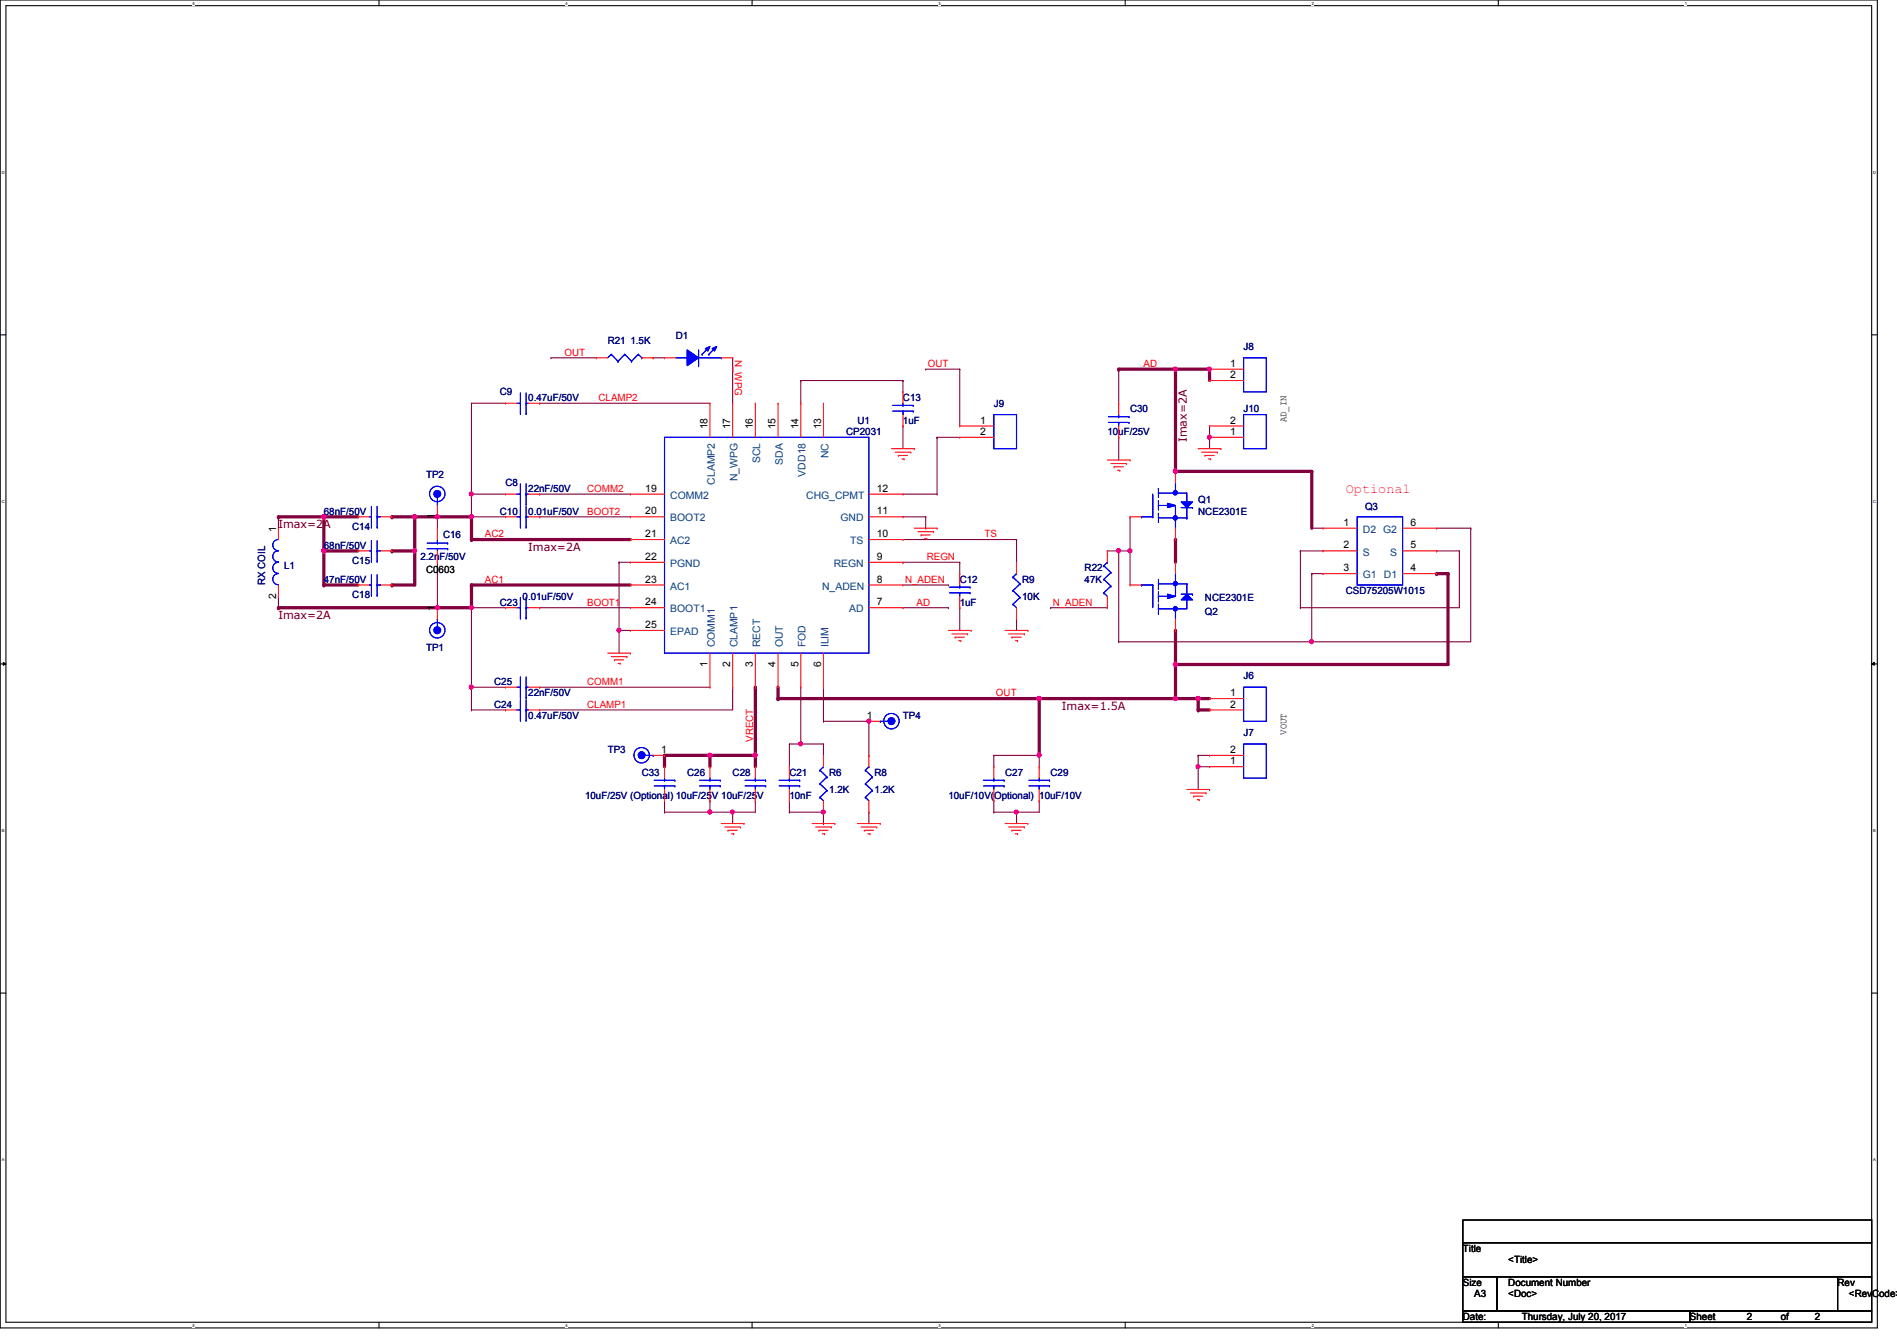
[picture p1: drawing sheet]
<svg xmlns="http://www.w3.org/2000/svg" width="297mm" height="210mm" viewBox="0 0 297 210" stroke-linecap="round" stroke-linejoin="round" font-family="sans-serif">
<path d="M0 0h294v207.9h-294zM.9 .9h292.2v206.1h-292.2z" fill="none" stroke="#000" stroke-width=".17"/>
<g fill="#fff">
<path d="M30.1 .1h.4v.7h-.4z"/>
<path d="M30.1 207.1h.4v.7h-.4z"/>
</g>
<path d="M59.3 0v.9M59.3 207v.9" fill="none" stroke="#000" stroke-width=".17"/>
<g fill="#fff">
<path d="M88.6 .1h.3v.7h-.3z"/>
<path d="M88.6 207.1h.3v.7h-.3z"/>
</g>
<path d="M117.8 0v.9M117.8 207v.9" fill="none" stroke="#000" stroke-width=".17"/>
<g fill="#fff">
<path d="M147 .1h.3v.7h-.3z"/>
<path d="M147 207.1h.3v.7h-.3z"/>
</g>
<path d="M176.2 0v.9M176.2 207v.9" fill="none" stroke="#000" stroke-width=".17"/>
<g fill="#fff">
<path d="M205.4 .1h.3v.7h-.3z"/>
<path d="M205.4 207.1h.3v.7h-.3z"/>
</g>
<path d="M234.6 0v.9M234.6 207v.9" fill="none" stroke="#000" stroke-width=".17"/>
<g fill="#fff">
<path d="M263.8 .1h.4v.7h-.4z"/>
<path d="M263.8 207.1h.4v.7h-.4z"/>
<path d="M.3 26.6h.5v.7h-.5z"/>
<path d="M293.3 26.6h.5v.7h-.5z"/>
<path d="M.3 78.1h.5v.8h-.5z"/>
<path d="M293.3 78.1h.5v.8h-.5z"/>
</g>
<path d="M0 52.4h.9M293.1 52.4h.9" fill="none" stroke="#000" stroke-width=".17"/>
<g fill="#fff">
<path d="M.3 129.7h.4v.7h-.4z"/>
<path d="M293.3 129.7h.4v.7h-.4z"/>
</g>
<path d="M0 103.9h.9M293.1 103.9h.9" fill="none" stroke="#000" stroke-width=".17"/>
<path d="M.5 103.7l.4 .2-.4 .2zM293.1 103.9l.4-.2v.4z" fill="#000"/>
<path d="M.5 103.7l.4 .2-.4 .2zM293.1 103.9l.4-.2v.4z" fill="none" stroke="#000" stroke-width=".16"/>
<g fill="#fff">
<path d="M.3 181.2h.4v.7h-.4z"/>
<path d="M293.3 181.2h.4v.7h-.4z"/>
</g>
<path d="M0 155.4h.9M293.1 155.4h.9" fill="none" stroke="#000" stroke-width=".17"/>
<path d="M50.7 80.9v5.3" fill="none" stroke="#800040" stroke-width=".51"/>
<circle cx="50.7" cy="80.9" r=".25" fill="#800040"/>
<circle cx="50.7" cy="80.9" r=".32" fill="#f0f"/>
<circle cx="50.7" cy="80.9" r=".32" fill="none" stroke="#f0f" stroke-width=".17"/>
<path d="M61.4 80.9h3.5" fill="none" stroke="#800040" stroke-width=".51"/>
<circle cx="61.4" cy="80.9" r=".25" fill="#800040"/>
<circle cx="64.9" cy="80.9" r=".32" fill="#f0f"/>
<circle cx="64.9" cy="80.9" r=".32" fill="none" stroke="#f0f" stroke-width=".17"/>
<path d="M43.6 80.9h7.1" fill="none" stroke="#800040" stroke-width=".51"/>
<circle cx="43.6" cy="80.9" r=".25" fill="#800040"/>
<circle cx="50.7" cy="80.9" r=".32" fill="#f0f"/>
<circle cx="50.7" cy="80.9" r=".32" fill="none" stroke="#f0f" stroke-width=".17"/>
<path d="M50.7 80.9h5.3" fill="none" stroke="#800040" stroke-width=".51"/>
<circle cx="50.7" cy="80.9" r=".25" fill="#800040"/>
<path d="M61.4 86.2h3.5" fill="none" stroke="#800040" stroke-width=".51"/>
<circle cx="61.4" cy="86.2" r=".25" fill="#800040"/>
<path d="M61.4 91.6h3.5" fill="none" stroke="#800040" stroke-width=".51"/>
<circle cx="61.4" cy="91.6" r=".25" fill="#800040"/>
<path d="M50.7 91.6h5.3" fill="none" stroke="#800040" stroke-width=".51"/>
<circle cx="50.7" cy="91.6" r=".25" fill="#800040"/>
<path d="M50.7 86.2h5.3" fill="none" stroke="#800040" stroke-width=".51"/>
<circle cx="50.7" cy="86.2" r=".25" fill="#800040"/>
<path d="M64.9 80.9h3.6" fill="none" stroke="#800040" stroke-width=".51"/>
<circle cx="64.9" cy="80.9" r=".25" fill="#800040"/>
<circle cx="68.5" cy="80.9" r=".32" fill="#f0f"/>
<circle cx="68.5" cy="80.9" r=".32" fill="none" stroke="#f0f" stroke-width=".17"/>
<path d="M73.8 95.1h.1M73.8 95.1h5.4" fill="none" stroke="#800040" stroke-width=".17"/>
<path d="M50.7 86.2v5.4" fill="none" stroke="#800040" stroke-width=".51"/>
<circle cx="50.7" cy="86.2" r=".25" fill="#800040"/>
<circle cx="50.7" cy="86.2" r=".32" fill="#f0f"/>
<circle cx="50.7" cy="86.2" r=".32" fill="none" stroke="#f0f" stroke-width=".17"/>
<path d="M64.9 86.2v5.4" fill="none" stroke="#800040" stroke-width=".51"/>
<circle cx="64.9" cy="86.2" r=".25" fill="#800040"/>
<circle cx="64.9" cy="86.2" r=".32" fill="#f0f"/>
<circle cx="64.9" cy="86.2" r=".32" fill="none" stroke="#f0f" stroke-width=".17"/>
<path d="M64.9 80.9v5.3" fill="none" stroke="#800040" stroke-width=".51"/>
<circle cx="64.9" cy="80.9" r=".25" fill="#800040"/>
<circle cx="64.9" cy="80.9" r=".32" fill="#f0f"/>
<circle cx="64.9" cy="80.9" r=".32" fill="none" stroke="#f0f" stroke-width=".17"/>
<path d="M73.8 80.9h.1M73.8 80.9h5.4M84.5 111.1h.1M84.5 111.1h30.2" fill="none" stroke="#800040" stroke-width=".17"/>
<circle cx="73.8" cy="80.9" r=".32" fill="#f0f"/>
<circle cx="73.8" cy="80.9" r=".32" fill="none" stroke="#f0f" stroke-width=".17"/>
<g fill="none" stroke="#800040" stroke-width=".17">
<path d="M114.7 56h.1M114.7 56v7.1M84.5 63.1h.1M84.5 77.3h.1M84.5 63.1h26.7M84.5 77.3h14.2M84.5 95.1h.1M84.5 80.9h.1M84.5 95.1h14.2M84.5 80.9h14.2M114.7 107.6h.1M114.7 107.6v3.5"/>
<path d="M111.2 125.3h.1M111.2 125.3v1.8"/>
</g>
<path d="M111.2 118.2h7.1" fill="none" stroke="#800040" stroke-width=".51"/>
<circle cx="111.2" cy="118.2" r=".25" fill="#800040"/>
<path d="M114.7 127.1h.1M114.7 127.1h3.6" fill="none" stroke="#800040" stroke-width=".17"/>
<circle cx="114.7" cy="127.1" r=".32" fill="#f0f"/>
<circle cx="114.7" cy="127.1" r=".32" fill="none" stroke="#f0f" stroke-width=".17"/>
<path d="M118.3 125.3h.1M118.3 125.3v1.8" fill="none" stroke="#800040" stroke-width=".17"/>
<path d="M118.3 118.2v1.8" fill="none" stroke="#800040" stroke-width=".51"/>
<circle cx="118.3" cy="118.2" r=".25" fill="#800040"/>
<circle cx="118.3" cy="118.2" r=".32" fill="#f0f"/>
<circle cx="118.3" cy="118.2" r=".32" fill="none" stroke="#f0f" stroke-width=".17"/>
<g fill="none" stroke="#800040" stroke-width=".17">
<path d="M43.6 93.3h.1M43.6 93.3v1.8M68.5 88h.1M68.5 88v7.1M141.4 88h.1M141.4 88h8.9M150.3 95.1h.1M150.3 88h.1M150.3 88v1.8M150.3 95.1v3.6M84.5 107.6h.1M84.5 107.6h26.7"/>
<path d="M128.9 128.9h.1M128.9 127.1v1.8"/>
</g>
<path d="M43.6 95.1h24.9" fill="none" stroke="#800040" stroke-width=".51"/>
<circle cx="43.6" cy="95.1" r=".25" fill="#800040"/>
<path d="M96.9 98.7h.1M96.9 88h.1M96.9 98.7h1.8M96.9 88v14.2" fill="none" stroke="#800040" stroke-width=".17"/>
<circle cx="96.9" cy="98.7" r=".32" fill="#f0f"/>
<circle cx="96.9" cy="98.7" r=".32" fill="none" stroke="#f0f" stroke-width=".17"/>
<path d="M96.9 88h.1M96.9 88h1.8" fill="none" stroke="#800040" stroke-width=".17"/>
<path d="M73.8 84.5h24.9" fill="none" stroke="#800040" stroke-width=".51"/>
<circle cx="73.8" cy="84.5" r=".25" fill="#800040"/>
<path d="M73.8 91.6v3.5" fill="none" stroke="#800040" stroke-width=".51"/>
<circle cx="73.8" cy="91.6" r=".25" fill="#800040"/>
<circle cx="73.8" cy="95.1" r=".32" fill="#f0f"/>
<circle cx="73.8" cy="95.1" r=".32" fill="none" stroke="#f0f" stroke-width=".17"/>
<path d="M73.8 91.6h24.9" fill="none" stroke="#800040" stroke-width=".51"/>
<circle cx="73.8" cy="91.6" r=".25" fill="#800040"/>
<path d="M68.5 95.1h5.3" fill="none" stroke="#800040" stroke-width=".51"/>
<circle cx="68.5" cy="95.1" r=".25" fill="#800040"/>
<circle cx="68.5" cy="95.1" r=".32" fill="#f0f"/>
<circle cx="68.5" cy="95.1" r=".32" fill="none" stroke="#f0f" stroke-width=".17"/>
<path d="M68.5 80.9h.1M68.5 80.9v1.8" fill="none" stroke="#800040" stroke-width=".17"/>
<path d="M73.8 80.9v3.6" fill="none" stroke="#800040" stroke-width=".51"/>
<circle cx="73.8" cy="80.9" r=".25" fill="#800040"/>
<path d="M68.5 80.9h5.3" fill="none" stroke="#800040" stroke-width=".51"/>
<circle cx="68.5" cy="80.9" r=".25" fill="#800040"/>
<path d="M73.8 63.1h.1M73.8 77.3h.1M73.8 63.1h5.4M73.8 63.1v14.2M73.8 77.3h5.4M43.6 80.9h.1M43.6 80.9v1.8" fill="none" stroke="#800040" stroke-width=".17"/>
<circle cx="73.8" cy="77.3" r=".32" fill="#f0f"/>
<circle cx="73.8" cy="77.3" r=".32" fill="none" stroke="#f0f" stroke-width=".17"/>
<path d="M73.8 77.3v3.6M73.8 80.9h.1M73.8 95.1v12.5M73.8 107.6h.1" fill="none" stroke="#800040" stroke-width=".17"/>
<circle cx="73.8" cy="107.5" r=".32" fill="#f0f"/>
<circle cx="73.8" cy="107.5" r=".32" fill="none" stroke="#f0f" stroke-width=".17"/>
<path d="M73.8 107.6h.1M73.8 111.1h.1M73.8 111.1h5.4M73.8 107.6h5.4M73.8 107.6v3.5M79.2 111.1h.1M114.7 127.1h.1M114.7 127.1v1.8" fill="none" stroke="#800040" stroke-width=".17"/>
<path d="M111.2 118.2v1.8" fill="none" stroke="#800040" stroke-width=".51"/>
<circle cx="111.2" cy="118.2" r=".25" fill="#800040"/>
<path d="M118.3 107.6v10.6" fill="none" stroke="#800040" stroke-width=".51"/>
<circle cx="118.3" cy="107.6" r=".25" fill="#800040"/>
<path d="M155.6 125.3h.1M155.6 125.3v1.8M159.2 127.1h.1M159.2 127.1v1.8M162.7 125.3h.1M162.7 125.3v1.8h-3.5" fill="none" stroke="#800040" stroke-width=".17"/>
<circle cx="159.1" cy="127.1" r=".32" fill="#f0f"/>
<circle cx="159.1" cy="127.1" r=".32" fill="none" stroke="#f0f" stroke-width=".17"/>
<path d="M155.6 127.1h.1M155.6 127.1h3.6" fill="none" stroke="#800040" stroke-width=".17"/>
<path d="M121.8 107.6v1.7" fill="none" stroke="#800040" stroke-width=".51"/>
<circle cx="121.8" cy="109.3" r=".25" fill="#800040"/>
<path d="M155.6 118.2h.1M155.6 118.2h7.1M155.6 118.2v1.8M162.7 118.2h.1M162.7 118.2v1.8M111.2 127.1h.1M111.2 127.1h3.5M123.6 127.1h5.3M128.9 127.1h.1" fill="none" stroke="#800040" stroke-width=".17"/>
<circle cx="128.9" cy="127.1" r=".32" fill="#f0f"/>
<circle cx="128.9" cy="127.1" r=".32" fill="none" stroke="#f0f" stroke-width=".17"/>
<path d="M125.4 116.5h.1M125.4 116.5h3.5M128.9 116.5h.1M128.9 116.5v1.7" fill="none" stroke="#800040" stroke-width=".17"/>
<circle cx="125.4" cy="116.4" r=".32" fill="#f0f"/>
<circle cx="125.4" cy="116.4" r=".32" fill="none" stroke="#f0f" stroke-width=".17"/>
<g fill="none" stroke="#800040" stroke-width=".17">
<path d="M123.6 116.5h.1M123.6 116.5v3.5M123.6 116.5h1.8M125.4 116.5h.1M125.4 107.6v8.9M128.9 112.9h.1M128.9 107.6v5.3M128.9 112.9h7.2M136.1 112.9h.1M123.6 120h.1M123.6 127.1h.1M123.6 125.3v1.8"/>
<path d="M136.1 127.1h.1M136.1 127.1v1.8"/>
</g>
<circle cx="136" cy="112.9" r=".32" fill="#f0f"/>
<circle cx="136" cy="112.9" r=".32" fill="none" stroke="#f0f" stroke-width=".17"/>
<path d="M136.1 118.2h.1M136.1 112.9v5.3" fill="none" stroke="#800040" stroke-width=".17"/>
<path d="M187.6 109.3h1.8" fill="none" stroke="#800040" stroke-width=".51"/>
<circle cx="187.6" cy="109.3" r=".25" fill="#800040"/>
<circle cx="187.6" cy="109.3" r=".32" fill="#f0f"/>
<circle cx="187.6" cy="109.3" r=".32" fill="none" stroke="#f0f" stroke-width=".17"/>
<path d="M162.7 109.3v8.9" fill="none" stroke="#800040" stroke-width=".51"/>
<circle cx="162.7" cy="109.3" r=".25" fill="#800040"/>
<circle cx="162.7" cy="118.2" r=".32" fill="#f0f"/>
<circle cx="162.7" cy="118.2" r=".32" fill="none" stroke="#f0f" stroke-width=".17"/>
<path d="M121.8 109.3h40.9" fill="none" stroke="#800040" stroke-width=".51"/>
<circle cx="121.8" cy="109.3" r=".25" fill="#800040"/>
<path d="M187.6 111.1h1.8" fill="none" stroke="#800040" stroke-width=".51"/>
<circle cx="187.6" cy="111.1" r=".25" fill="#800040"/>
<path d="M187.6 109.3v1.8" fill="none" stroke="#800040" stroke-width=".51"/>
<circle cx="187.6" cy="109.3" r=".25" fill="#800040"/>
<path d="M184.1 109.3h3.5" fill="none" stroke="#800040" stroke-width=".51"/>
<circle cx="184.1" cy="109.3" r=".25" fill="#800040"/>
<path d="M187.6 118.2h.1M187.6 118.2h1.8M187.6 118.2v1.8M187.6 120h.1M187.6 120h1.8" fill="none" stroke="#800040" stroke-width=".17"/>
<circle cx="187.6" cy="120" r=".32" fill="#f0f"/>
<circle cx="187.6" cy="120" r=".32" fill="none" stroke="#f0f" stroke-width=".17"/>
<path d="M175.2 57.8h.1M175.2 57.8v5.3M175.2 68.5h.1M175.2 68.5v3.5M187.6 120h.1M187.6 120v3.6" fill="none" stroke="#800040" stroke-width=".17"/>
<path d="M189.4 57.8v1.8" fill="none" stroke="#800040" stroke-width=".51"/>
<circle cx="189.4" cy="57.8" r=".25" fill="#800040"/>
<circle cx="189.4" cy="57.8" r=".32" fill="#f0f"/>
<circle cx="189.4" cy="57.8" r=".32" fill="none" stroke="#f0f" stroke-width=".17"/>
<path d="M184.1 57.8h5.3" fill="none" stroke="#800040" stroke-width=".51"/>
<circle cx="189.4" cy="57.8" r=".25" fill="#800040"/>
<path d="M189.4 68.5h.1M189.4 68.5v1.7" fill="none" stroke="#800040" stroke-width=".17"/>
<circle cx="189.4" cy="68.4" r=".32" fill="#f0f"/>
<circle cx="189.4" cy="68.4" r=".32" fill="none" stroke="#f0f" stroke-width=".17"/>
<g fill="none" stroke="#800040" stroke-width=".17">
<path d="M86.3 56h.1M86.3 56h7.1M102.3 56h.1M102.3 56h1.8M125.4 59.6h.1M125.4 59.6v3.5M125.4 59.6h16M141.4 59.6h.1M141.4 59.6v1.7M141.4 66.7h.1M141.4 66.7v3.5M189.4 66.7h.1"/>
<path d="M189.4 66.7v1.8M141.4 84.5h17.8M141.4 91.6h7.1M141.4 95.1h7.1M141.4 80.9h3.5M144.9 80.9h.1M144.9 82.7h.1M144.9 80.9v1.8M148.5 91.6h.1M148.5 95.1h.1M159.2 96.9h.1M159.2 84.5h.1"/>
<path d="M159.2 84.5v3.5M159.2 96.9v1.8"/>
</g>
<path d="M184.1 84.5v3.5" fill="none" stroke="#800040" stroke-width=".51"/>
<circle cx="184.1" cy="84.5" r=".25" fill="#800040"/>
<path d="M175.2 86.2h.1M175.2 86.2h1.7" fill="none" stroke="#800040" stroke-width=".17"/>
<circle cx="176.9" cy="86.2" r=".32" fill="#f0f"/>
<circle cx="176.9" cy="86.2" r=".32" fill="none" stroke="#f0f" stroke-width=".17"/>
<path d="M176.9 86.2h.1M176.9 86.2v5.4" fill="none" stroke="#800040" stroke-width=".17"/>
<path d="M184.1 57.8v16" fill="none" stroke="#800040" stroke-width=".51"/>
<circle cx="184.1" cy="57.8" r=".25" fill="#800040"/>
<circle cx="184" cy="57.8" r=".32" fill="#f0f"/>
<circle cx="184" cy="57.8" r=".32" fill="none" stroke="#f0f" stroke-width=".17"/>
<path d="M184.1 98.7v5.3" fill="none" stroke="#800040" stroke-width=".51"/>
<circle cx="184.1" cy="98.7" r=".25" fill="#800040"/>
<path d="M104.1 118.2v1.8" fill="none" stroke="#800040" stroke-width=".51"/>
<circle cx="104.1" cy="118.2" r=".25" fill="#800040"/>
<path d="M104.1 118.2h7.1" fill="none" stroke="#800040" stroke-width=".51"/>
<circle cx="111.2" cy="118.2" r=".25" fill="#800040"/>
<circle cx="111.1" cy="118.2" r=".32" fill="#f0f"/>
<circle cx="111.1" cy="118.2" r=".32" fill="none" stroke="#f0f" stroke-width=".17"/>
<path d="M104.1 127.1h.1M104.1 125.3v1.8M104.1 127.1h7.1M111.2 127.1h.1" fill="none" stroke="#800040" stroke-width=".17"/>
<circle cx="111.1" cy="127.1" r=".32" fill="#f0f"/>
<circle cx="111.1" cy="127.1" r=".32" fill="none" stroke="#f0f" stroke-width=".17"/>
<path d="M203.6 95.1h.1M203.6 86.2h.1M203.6 86.2h3.6M203.6 86.2v8.9M225 86.2h.1M225 86.2h3.5M225 82.7h5.3M228.5 86.2h.1M228.5 86.2v8.9h-24.9M230.3 82.7h.1M230.3 82.7v17.8h-24.9M205.4 100.5h.1" fill="none" stroke="#800040" stroke-width=".17"/>
<circle cx="205.4" cy="100.4" r=".32" fill="#f0f"/>
<circle cx="205.4" cy="100.4" r=".32" fill="none" stroke="#f0f" stroke-width=".17"/>
<path d="M205.4 89.8h.1M205.4 89.8h1.8M205.4 89.8v10.7" fill="none" stroke="#800040" stroke-width=".17"/>
<path d="M184.1 104h42.6" fill="none" stroke="#800040" stroke-width=".51"/>
<circle cx="184.1" cy="104" r=".25" fill="#800040"/>
<path d="M226.7 89.8v14.2" fill="none" stroke="#800040" stroke-width=".51"/>
<circle cx="226.7" cy="89.8" r=".25" fill="#800040"/>
<path d="M225 89.8h1.7" fill="none" stroke="#800040" stroke-width=".51"/>
<circle cx="225" cy="89.8" r=".25" fill="#800040"/>
<path d="M184.1 73.8h21.3" fill="none" stroke="#800040" stroke-width=".51"/>
<circle cx="184.1" cy="73.8" r=".25" fill="#800040"/>
<circle cx="184" cy="73.8" r=".32" fill="#f0f"/>
<circle cx="184" cy="73.8" r=".32" fill="none" stroke="#f0f" stroke-width=".17"/>
<path d="M205.4 73.8v8.9" fill="none" stroke="#800040" stroke-width=".51"/>
<circle cx="205.4" cy="73.8" r=".25" fill="#800040"/>
<path d="M205.4 82.7h.1M205.4 82.7h1.8M175.2 100.5h.1M175.2 100.5h30.2" fill="none" stroke="#800040" stroke-width=".17"/>
<path d="M184.1 104v5.3" fill="none" stroke="#800040" stroke-width=".51"/>
<circle cx="184.1" cy="104" r=".25" fill="#800040"/>
<circle cx="184" cy="109.3" r=".32" fill="#f0f"/>
<circle cx="184" cy="109.3" r=".32" fill="none" stroke="#f0f" stroke-width=".17"/>
<circle cx="184" cy="104" r=".32" fill="#f0f"/>
<circle cx="184" cy="104" r=".32" fill="none" stroke="#f0f" stroke-width=".17"/>
<path d="M162.7 109.3h21.4" fill="none" stroke="#800040" stroke-width=".51"/>
<circle cx="162.7" cy="109.3" r=".25" fill="#800040"/>
<circle cx="162.7" cy="109.3" r=".32" fill="#f0f"/>
<circle cx="162.7" cy="109.3" r=".32" fill="none" stroke="#f0f" stroke-width=".17"/>
<path d="M175.2 86.2h.1M175.2 86.2v14.3" fill="none" stroke="#800040" stroke-width=".17"/>
<circle cx="175.1" cy="86.2" r=".32" fill="#f0f"/>
<circle cx="175.1" cy="86.2" r=".32" fill="none" stroke="#f0f" stroke-width=".17"/>
<path d="M144.9 57.8h.1M144.9 57.8h5.4M150.3 57.8h.1M150.3 57.8v8.9M141.4 77.3h5.3M146.7 77.3h.1M146.7 68.5h.1M146.7 68.5v8.8M146.7 68.5h3.6" fill="none" stroke="#800040" stroke-width=".17"/>
<path d="M175.2 57.8h8.9" fill="none" stroke="#800040" stroke-width=".51"/>
<circle cx="175.2" cy="57.8" r=".25" fill="#800040"/>
<path d="M164.5 95.1h.1M164.5 95.1h8.9M173.4 86.2h1.8M175.2 86.2h.1M176.9 86.2h.1M176.9 80.9v5.3" fill="none" stroke="#800040" stroke-width=".17"/>
<g fill="none" stroke="#f00" stroke-width=".17">
<path d="M93.4 56h.1M93.4 56h1.8M100.5 56h1.8M102.3 56h.1M79.2 63.1h.1M79.2 63.1h1.7M82.7 63.1h1.8M84.5 63.1h.1M139.6 70.2h3.6M140.2 70.8h2.4M140.7 71.3h.1M140.7 71.3h1.4"/>
<path d="M141.2 71.8h.4M141.4 61.3h.1M141.4 66.7h.1M141.4 61.3v1.8M141.4 64.9v1.8M141.6 71.8h.1M142.6 70.8h.1M143.2 70.2h.1M173.4 72h3.5M173.9 72.6h2.5M174.5 73.1h.1M174.5 73.1h1.4"/>
<path d="M175 73.6h.3M175.2 63.1h.1M175.2 68.5h.1M175.2 63.1v1.8M175.2 66.7v1.8M175.3 73.6h.1M176.4 72.6h.1M176.9 72h.1M187.6 70.2h3.6M188.2 70.8h2.4M188.7 71.3h.1M188.7 71.3h1.4"/>
<path d="M189.2 71.8h.4M189.4 68.5h.1M189.4 66.7h.1M189.4 68.5h5.3M189.4 66.7h5.3M189.6 71.8h.1M190.6 70.8h.1M191.2 70.2h.1M79.2 95.1h.1M79.2 95.1h1.7M82.7 95.1h1.8M84.5 95.1h.1"/>
<path d="M143.2 82.7h3.5M143.7 83.2h2.5M144.2 83.7h.1M144.2 83.7h1.5M144.8 84.3h.3M145.1 84.3h.1M146.2 83.2h.1M146.7 82.7h.1M148.5 98.7h3.6M149.1 99.2h2.4M149.6 99.7h.1M149.6 99.7h1.4"/>
<path d="M151.5 99.2h.1M152.1 98.7h.1M157.4 98.7h3.5M157.9 99.2h2.5M158.5 99.7h.1M158.5 99.7h1.4M160.4 99.2h.1M160.9 98.7h.1M95.2 102.2h3.5M95.7 102.8h2.5M96.2 103.3h.1M96.2 103.3h1.5"/>
<path d="M96.8 103.8h.3M97.1 103.8h.1M98.2 102.8h.1M98.7 102.2h.1M128.9 118.2h.1M128.9 118.2v1.8M150.1 100.3h.3M150.4 100.3h.1M159 100.3h.3M159.3 100.3h.1M112.9 128.9h3.6M113.5 129.5h2.4"/>
<path d="M114 130h.1M114 130h1.4M114.6 130.5h.3M114.9 130.5h.1M115.9 129.5h.1M116.5 128.9h.1M127.2 128.9h3.5M127.7 129.5h2.5M128.2 130h.1M128.2 130h1.5M128.8 130.5h.3M128.9 127.1h.1"/>
<path d="M128.9 125.3v1.8M129.1 130.5h.1M130.2 129.5h.1M130.7 128.9h.1M134.3 128.9h3.5M134.8 129.5h2.5M135.3 130h.1M135.3 130h1.5M135.9 130.5h.3M136.2 130.5h.1M137.3 129.5h.1M137.8 128.9h.1"/>
<path d="M157.4 128.9h3.5M157.9 129.5h2.5M158.5 130h.1M158.5 130h1.4M159 130.5h.3M159.3 130.5h.1M160.4 129.5h.1M160.9 128.9h.1M185.8 123.6h3.6M186.4 124.1h2.4M186.9 124.6h.1M186.9 124.6h1.4"/>
<path d="M187.4 125.2h.4M187.8 125.2h.1M188.8 124.1h.1M189.4 123.6h.1"/>
</g>
<path d="M229.1 191h64v3.5h-64zM229.1 194.5h64v5.4h-64zM229.1 199.9h5.3v5.3h-5.3zM234.4 199.9h53.3v5.3h-53.3zM287.7 199.9h5.4v5.3h-5.4zM229.1 205.2h35.5v1.8h-35.5zM264.6 205.2h28.5v1.8h-28.5z" fill="none" stroke="#000" stroke-width=".17"/>
<g fill="none" stroke="#00f" stroke-width=".17">
<path d="M95.7 55.5h.1M95.7 55.5l-.5 .5M95.7 55.5l1.1 1.1M96.8 56.6h.1M97.8 55.5h.1M97.8 55.5l-1 1.1M97.8 55.5l1.1 1.1M98.9 56.6h.1M99.9 55.5h.1M99.9 55.5l-1 1.1M99.9 55.5l.6 .5M100.5 56h.1"/>
<path d="M80.9 63.1h.6M81.5 64.7h.1M81.5 63.1h.1M81.5 61.5v3.2M82.4 63.1h.1M82.4 64.7h.1M82.4 61.5v3.2M82.4 63.1h.3M139.8 64.3h3.2M139.8 63.5h3.2M141.4 63.5h.1M141.4 64.3h.1"/>
<path d="M141.4 63.1v.4M141.4 64.3v.6M143 64.3h.1M143 63.5h.1M173.6 66.1h3.2M173.6 65.2h3.2M175.2 65.2h.1M175.2 66.1h.1M175.2 64.9v.3M175.2 66.1v.6M176.8 66.1h.1M176.8 65.2h.1"/>
<path d="M194.7 64.9h3.6v5.3h-3.6zM80.9 95.1h.6M81.5 96.7h.1M81.5 95.1h.1M81.5 93.5v3.2M82.4 95.1h.1M82.4 96.7h.1M82.4 95.1h.3M82.4 93.5v3.2M178.7 91.6h.1M178.7 91.6h1.8M180.5 91.6h.1"/>
<path d="M180.5 91.6v3.5M181.4 92.1h.1M181.4 94.1h.1M181.4 96h.1M181.4 95.3h.1M181.4 93.3h.1M181.4 90.7v1.4M181.4 92.6v1.5M181.4 94.6v1.4M181.4 91.4h4.4M181.4 93.3h1.8M184.1 95.3h.1"/>
<path d="M184.1 89.8h.1M184.1 89.8v3.5M184.1 95.3v1.6M185 93h1.7M185.8 91.4h.1M185.8 93.9h.1M185.8 91.4v1.6M185.8 93.9v1.4h-4.4M186.7 93h.1M128.4 124.8h.1M128.4 122.7h.1M128.4 120.6h.1"/>
<path d="M128.4 124.8l.5 .5M128.4 122.7l1.1 1M128.4 120.6l1.1 1M128.9 120h.1M128.9 120l-.5 .6M129.5 123.7h.1M129.5 121.6h.1M129.5 123.7l-1.1 1.1M129.5 121.6l-1.1 1.1"/>
</g>
<path d="M185.8 93l.9 .9h-1.7z" fill="#00f"/>
<path d="M185.8 93l.9 .9h-1.7z" fill="none" stroke="#00f" stroke-width=".17"/>
<path d="M182.8 93l1.3 .3-1.3 .4z" fill="#00f"/>
<path d="M182.8 93l1.3 .3-1.3 .4z" fill="none" stroke="#00f" stroke-width=".17"/>
<circle cx="184" cy="95.3" r=".33" fill="#00f"/>
<circle cx="184" cy="95.3" r=".33" fill="none" stroke="#00f" stroke-width=".17"/>
<circle cx="184" cy="91.4" r=".33" fill="#00f"/>
<g fill="none" stroke="#00f" stroke-width=".17">
<path d="M178.7 91.6h.1M178.7 91.6h1.8M180.5 91.6h.1M180.5 91.6v3.5M181.4 92.1h.1M181.4 94.1h.1M181.4 96h.1M181.4 95.3h.1M181.4 93.3h.1M181.4 90.7v1.4M181.4 92.6v1.5M181.4 94.6v1.4"/>
<path d="M181.4 91.4h4.4M181.4 93.3h1.8M184.1 95.3h.1M184.1 89.8h.1M184.1 89.8v3.5M184.1 95.3v1.6M185 93h1.7M185.8 91.4h.1M185.8 93.9h.1M185.8 91.4v1.6M185.8 93.9v1.4h-4.4M186.7 93h.1"/>
<circle cx="184" cy="91.4" r=".33"/>
</g>
<path d="M185.8 93l.9 .9h-1.7z" fill="#00f"/>
<path d="M185.8 93l.9 .9h-1.7z" fill="none" stroke="#00f" stroke-width=".17"/>
<path d="M182.8 93l1.3 .3-1.3 .4z" fill="#00f"/>
<path d="M182.8 93l1.3 .3-1.3 .4z" fill="none" stroke="#00f" stroke-width=".17"/>
<circle cx="184" cy="95.3" r=".33" fill="#00f"/>
<circle cx="184" cy="95.3" r=".33" fill="none" stroke="#00f" stroke-width=".17"/>
<circle cx="184" cy="91.4" r=".33" fill="#00f"/>
<g fill="none" stroke="#00f" stroke-width=".17">
<path d="M58.2 79.3v3.2M59.1 79.3v3.2M81.5 79.3v3.2M82.4 79.3v3.2M57.8 80.9h.4M58.2 80.9h.1M58.2 82.5h.1M59.1 82.5h.1M59.1 80.9h.1M59.1 80.9h.5M80.9 80.9h.6M81.5 82.5h.1"/>
<path d="M81.5 80.9h.1M82.4 80.9h.1M82.4 82.5h.1M82.4 80.9h.3"/>
<circle cx="184" cy="91.4" r=".33"/>
</g>
<g fill="none" stroke="#f00" stroke-width=".17">
<path d="M56 80.9h.1M56 80.9h1.8M59.6 80.9h1.8M61.4 80.9h.1M79.2 80.9h.1M79.2 80.9h1.7M82.7 80.9h1.8M84.5 80.9h.1M176.9 91.6h.1M176.9 91.6h1.8M184.1 88h.1M184.1 98.7h.1"/>
<path d="M184.1 88v1.8M184.1 96.9v1.8"/>
</g>
<circle cx="139.6" cy="112.9" r=".54" fill="#00f"/>
<g fill="none" stroke="#00f" stroke-width=".17">
<path d="M137.8 112.9h.1M137.8 112.9h1.8"/>
<circle cx="139.6" cy="112.9" r=".54"/>
<circle cx="139.6" cy="112.9" r="1.21"/>
</g>
<circle cx="139.6" cy="112.9" r=".54" fill="#00f"/>
<g fill="none" stroke="#00f" stroke-width=".17">
<path d="M155.6 64.9h3.6v5.3h-3.6zM180.5 77.3v3.6M181.4 78.4h.1M181.4 76.5h.1M181.4 77.2h.1M181.4 79.1h.1M181.4 76.5v1.4M181.4 78.4v1.4M181.4 77.2h4.4v1.4M181.4 79.1h1.8M184.1 77.2h.1M184.1 75.6v1.6"/>
<path d="M184.1 79.1v3.6M185 79.5h1.7M185.8 78.6h.1M185.8 79.5v1.6M186.7 79.5h.1M57.8 91.6h.4M58.2 91.6h.1M58.2 93.2h.1M58.2 90v3.2M59.1 93.2h.1M59.1 91.6h.1M59.1 91.6h.5"/>
<path d="M59.1 90v3.2M178.7 80.9h.1M178.7 80.9h1.8M180.5 80.9h.1M181.4 80.3h.1M181.4 80.3v1.5M181.4 81.1h4.4M184.1 82.7h.1M185.8 81.1h.1M137.8 112.9h.1M137.8 112.9h1.8M102.4 123h3.3"/>
<path d="M102.4 122.1h3.3M104.1 122.1h.1M104.1 123h.1M104.1 121.8v.3M104.1 123v.6M105.7 123h.1M105.7 122.1h.1"/>
<circle cx="139.6" cy="112.9" r=".54"/>
<circle cx="139.6" cy="112.9" r="1.21"/>
</g>
<g fill="none" stroke="#f00" stroke-width=".17">
<path d="M150.3 66.7h.1M150.3 68.5h.1M150.3 66.7h5.3M150.3 68.5h5.3M56 91.6h.1M56 91.6h1.8M59.6 91.6h1.8M61.4 91.6h.1M136.1 112.9h.1M136.1 112.9h1.7M104.1 120h.1M104.1 125.3h.1"/>
<path d="M104.1 120v1.8M104.1 123.6v1.7"/>
</g>
<path d="M185 78.6h1.7l-.9 .9z" fill="#00f"/>
<path d="M185 78.6h1.7l-.9 .9z" fill="none" stroke="#00f" stroke-width=".17"/>
<path d="M182.8 78.8l1.3 .3-1.3 .4z" fill="#00f"/>
<path d="M182.8 78.8l1.3 .3-1.3 .4z" fill="none" stroke="#00f" stroke-width=".17"/>
<circle cx="184" cy="77.1" r=".33" fill="#00f"/>
<circle cx="184" cy="77.1" r=".33" fill="none" stroke="#00f" stroke-width=".17"/>
<circle cx="184" cy="81.1" r=".33" fill="#00f"/>
<g fill="none" stroke="#00f" stroke-width=".17">
<path d="M180.5 77.3v3.6M181.4 78.4h.1M181.4 76.5h.1M181.4 77.2h.1M181.4 79.1h.1M181.4 76.5v1.4M181.4 78.4v1.4M181.4 77.2h4.4v1.4M181.4 79.1h1.8M184.1 77.2h.1M184.1 75.6v1.6M184.1 79.1v3.6"/>
<path d="M185 79.5h1.7M185.8 78.6h.1M185.8 79.5v1.6M186.7 79.5h.1M178.7 80.9h.1M178.7 80.9h1.8M180.5 80.9h.1M181.4 80.3h.1M181.4 80.3v1.5M181.4 81.1h4.4M184.1 82.7h.1M185.8 81.1h.1"/>
<circle cx="184" cy="81.1" r=".33"/>
</g>
<path d="M185 78.6h1.7l-.9 .9z" fill="#00f"/>
<path d="M185 78.6h1.7l-.9 .9z" fill="none" stroke="#00f" stroke-width=".17"/>
<path d="M182.8 78.8l1.3 .3-1.3 .4z" fill="#00f"/>
<path d="M182.8 78.8l1.3 .3-1.3 .4z" fill="none" stroke="#00f" stroke-width=".17"/>
<circle cx="184" cy="77.1" r=".33" fill="#00f"/>
<circle cx="184" cy="77.1" r=".33" fill="none" stroke="#00f" stroke-width=".17"/>
<circle cx="184" cy="81.1" r=".33" fill="#00f"/>
<g fill="none" stroke="#00f" stroke-width=".17">
<path d="M43.6 84.5a.87 .87 0 0 0-.9 .8 .87 .87 0 0 0 .9 .9M43.6 86.2a.87 .87 0 0 0-.9 .9 .87 .87 0 0 0 .9 .9M43.6 88a.87 .87 0 0 0-.9 .9 .87 .87 0 0 0 .9 .8M43.6 89.8a.87 .87 0 0 0-.9 .9 .87 .87 0 0 0 .9 .8"/>
<circle cx="184" cy="81.1" r=".33"/>
</g>
<path d="M184.1 73.8h.1M184.1 73.8v1.8M43.6 82.7h.1M43.6 93.3h.1M43.6 82.7v1.8M43.6 91.6v1.7M176.9 80.9h.1M176.9 80.9h1.8M184.1 84.5h.1M184.1 82.7v1.8" fill="none" stroke="#f00" stroke-width=".17"/>
<circle cx="100.5" cy="118.2" r=".54" fill="#00f"/>
<g fill="none" stroke="#00f" stroke-width=".17">
<path d="M100.5 118.2h1.8M102.3 118.2h.1"/>
<circle cx="100.5" cy="118.2" r=".54"/>
<circle cx="100.5" cy="118.2" r="1.21"/>
</g>
<circle cx="100.5" cy="118.2" r=".54" fill="#00f"/>
<g fill="none" stroke="#00f" stroke-width=".17">
<path d="M172.8 92.8h.1M172.8 90.7h.1M172.8 88.6h.1M172.8 92.8l.6 .5M172.8 90.7l1.1 1M172.8 88.6l1.1 1M173.4 88h.1M173.4 88l-.6 .6M173.9 91.7h.1M173.9 89.6h.1M173.9 91.7l-1.1 1.1M173.9 89.6l-1.1 1.1"/>
<path d="M80.9 111.1h.6M80.9 107.6h.6M81.5 112.7h.1M81.5 111.1h.1M81.5 109.2h.1M81.5 107.6h.1M81.5 106v3.2M81.5 109.5v3.2M82.4 111.1h.1M82.4 112.7h.1M82.4 107.6h.1M82.4 109.2h.1"/>
<path d="M82.4 111.1h.3M82.4 106v3.2M82.4 109.5v3.2M82.4 107.6h.3M100.5 118.2h1.8M102.3 118.2h.1M194.7 116.5h3.6v5.3h-3.6zM109.6 123h3.2M109.6 122.1h3.2M111.2 122.1h.1M111.2 123h.1M111.2 121.8v.3"/>
<path d="M111.2 123v.6M112.8 123h.1M112.8 122.1h.1M116.7 123h3.2M116.7 122.1h3.2M118.3 122.1h.1M118.3 123h.1M118.3 121.8v.3M118.3 123v.6M119.9 123h.1M119.9 122.1h.1M122 123h3.2"/>
<path d="M122 122.1h3.2M123.6 122.1h.1M123.6 123h.1M123.6 121.8v.3M123.6 123v.6M125.2 123h.1M125.2 122.1h.1M135.5 124.8h.1M135.5 122.7h.1M135.5 120.6h.1M135.5 124.8l.6 .5M135.5 122.7l1.1 1"/>
<path d="M135.5 120.6l1.1 1M136.1 120h.1M136.1 120l-.6 .6M136.6 123.7h.1M136.6 121.6h.1M136.6 123.7l-1.1 1.1M136.6 121.6l-1.1 1.1M161.1 123h3.2M161.1 122.1h3.2M162.7 122.1h.1M162.7 123h.1M162.7 121.8v.3"/>
<path d="M162.7 123v.6M164.3 123h.1M164.3 122.1h.1"/>
<circle cx="100.5" cy="118.2" r=".54"/>
<circle cx="100.5" cy="118.2" r="1.21"/>
</g>
<g fill="none" stroke="#f00" stroke-width=".17">
<path d="M173.4 95.1h.1M173.4 86.2h.1M173.4 86.2v1.8M173.4 93.3v1.8M79.2 111.1h.1M79.2 107.6h.1M79.2 111.1h1.7M79.2 107.6h1.7M82.7 111.1h1.8M82.7 107.6h1.8M84.5 111.1h.1M84.5 107.6h.1"/>
<path d="M102.3 118.2h1.8M104.1 118.2h.1M136.1 118.2h.1M136.1 118.2v1.8M189.4 118.2h.1M189.4 118.2h5.3M111.2 120h.1M111.2 125.3h.1M111.2 120v1.8M111.2 123.6v1.7M118.3 120h.1M118.3 125.3h.1"/>
<path d="M118.3 120v1.8M118.3 123.6v1.7M123.6 120h.1M123.6 125.3h.1M123.6 120v1.8M123.6 123.6v1.7M136.1 127.1h.1M136.1 125.3v1.8M162.7 120h.1M162.7 125.3h.1M162.7 120v1.8M162.7 123.6v1.7"/>
<path d="M189.4 120h.1M189.4 120h5.3"/>
</g>
<circle cx="68.5" cy="98.7" r=".54" fill="#00f"/>
<g fill="none" stroke="#00f" stroke-width=".17">
<path d="M68.5 96.9h.1M68.5 96.9v1.8"/>
<circle cx="68.5" cy="98.7" r=".54"/>
<circle cx="68.5" cy="98.7" r="1.21"/>
</g>
<circle cx="68.5" cy="98.7" r=".54" fill="#00f"/>
<g fill="none" stroke="#00f" stroke-width=".17">
<path d="M194.7 56h3.6v5.3h-3.6zM80.9 77.3h.6M81.5 79h.1M81.5 77.3h.1M81.5 75.7v3.3M82.4 77.3h.1M82.4 79h.1M82.4 77.3h.3M82.4 75.7v3.3M104.1 68.5h32v33.7h-32zM57.8 86.2h.4M58.2 86.2h.1"/>
<path d="M58.2 87.8h.1M58.2 84.6v3.2M59.1 87.8h.1M59.1 86.2h.1M59.1 86.2h.5M59.1 84.6v3.2M66.9 85h3.2M66.9 85.9h3.2M68.5 96.9h.1M68.5 85.9h.1M68.5 85h.1M68.5 84.5v.5"/>
<path d="M68.5 85.9v.3M68.5 96.9v1.8M70.1 85h.1M70.1 85.9h.1M158.6 94.6h.1M158.6 92.5h.1M158.6 90.3h.1M158.6 94.6l.6 .5M158.6 92.5l1.1 1M158.6 90.3l1.1 1.1M159.2 89.8h.1M159.2 89.8l-.6 .5"/>
<path d="M159.7 93.5h.1M159.7 91.4h.1M159.7 93.5l-1.1 1.1M159.7 91.4l-1.1 1.1M154 123h3.2M154 122.1h3.2M155.6 122.1h.1M155.6 123h.1M155.6 121.8v.3M155.6 123v.6M157.2 123h.1M157.2 122.1h.1"/>
<circle cx="68.5" cy="98.7" r=".54"/>
<circle cx="68.5" cy="98.7" r="1.21"/>
</g>
<g fill="none" stroke="#f00" stroke-width=".17">
<path d="M189.4 57.8h.1M189.4 59.6h.1M189.4 57.8h5.3M189.4 59.6h5.3M79.2 77.3h.1M79.2 77.3h1.7M82.7 77.3h1.8M84.5 77.3h.1M98.7 77.3h.1M98.7 77.3h5.4M111.2 63.1h.1M111.2 63.1v5.4"/>
<path d="M114.7 63.1h.1M114.7 63.1v5.4M118.3 63.1h.1M118.3 63.1v5.4M121.8 63.1h.1M121.8 63.1v5.4M125.4 63.1h.1M125.4 63.1v5.4M128.9 63.1h.1M128.9 63.1v5.4M136.1 77.3h5.3M141.4 77.3h.1"/>
<path d="M56 86.2h.1M56 86.2h1.8M59.6 86.2h1.8M61.4 86.2h.1M68.5 95.1h.1M68.5 88h.1M68.5 82.7h.1M68.5 82.7v1.8M68.5 86.2v1.8M68.5 95.1v1.8M98.7 80.9h.1M98.7 84.5h.1"/>
<path d="M98.7 88h.1M98.7 91.6h.1M98.7 95.1h.1M98.7 98.7h.1M98.7 95.1h5.4M98.7 91.6h5.4M98.7 88h5.4M98.7 84.5h5.4M98.7 80.9h5.4M98.7 98.7h5.4M136.1 95.1h5.3M136.1 91.6h5.3"/>
<path d="M136.1 88h5.3M136.1 84.5h5.3M136.1 80.9h5.3M141.4 95.1h.1M141.4 91.6h.1M141.4 88h.1M141.4 84.5h.1M141.4 80.9h.1M159.2 96.9h.1M159.2 88h.1M159.2 88v1.8M159.2 95.1v1.8"/>
<path d="M111.2 107.6h.1M111.2 102.2v5.4M114.7 107.6h.1M114.7 102.2v5.4M118.3 107.6h.1M118.3 102.2v5.4M121.8 107.6h.1M121.8 102.2v5.4M125.4 107.6h.1M125.4 102.2v5.4M128.9 107.6h.1M128.9 102.2v5.4"/>
<path d="M155.6 120h.1M155.6 125.3h.1M155.6 120v1.8M155.6 123.6v1.7"/>
</g>
<circle cx="68.5" cy="77.3" r=".54" fill="#00f"/>
<g fill="none" stroke="#00f" stroke-width=".17">
<path d="M68.5 79.1h.1M68.5 77.3v1.8"/>
<circle cx="68.5" cy="77.3" r=".54"/>
<circle cx="68.5" cy="77.3" r="1.21"/>
</g>
<circle cx="68.5" cy="77.3" r=".54" fill="#00f"/>
<g fill="none" stroke="#00f" stroke-width=".17">
<path d="M105.8 56h1.8M107.6 56h.1M109.4 57.2h.1M109.4 54.8v2.4M109.4 56h3.5M112.9 56h.1M68.5 79.1h.1M68.5 77.3v1.8M212.5 80.9h7.1v10.7h-7.1zM194.7 107.6h3.6v5.3h-3.6z"/>
<circle cx="68.5" cy="77.3" r=".54"/>
<circle cx="68.5" cy="77.3" r="1.21"/>
</g>
<g fill="none" stroke="#f00" stroke-width=".17">
<path d="M68.5 79.1v1.8M68.5 80.9h.1M207.2 82.7h.1M207.2 86.2h.1M207.2 89.8h.1M207.2 82.7h5.3M207.2 86.2h5.3M207.2 89.8h5.3M219.6 82.7h5.4M219.6 86.2h5.4M219.6 89.8h5.4M225 89.8h.1"/>
<path d="M225 86.2h.1M225 82.7h.1M189.4 109.3h.1M189.4 111.1h.1M189.4 109.3h5.3M189.4 111.1h5.3"/>
</g>
<path d="M107.6 54.8l1.8 1.2-1.8 1.2z" fill-rule="evenodd" fill="#00f"/>
<path d="M107.6 54.8l1.8 1.2-1.8 1.2z" fill="none" stroke="#00f" stroke-width=".17"/>
<path d="M111.5 54.6l.7-.4-.3 .7z" fill-rule="evenodd" fill="#00f"/>
<path d="M111.5 54.6l.7-.4-.3 .7z" fill="none" stroke="#00f" stroke-width=".17"/>
<path d="M110.4 54.6l.8-.4-.4 .7z" fill-rule="evenodd" fill="#00f"/>
<path d="M105.8 56h1.8M107.6 56h.1M109.4 57.2h.1M109.4 54.8v2.4M109.4 56h3.5M109.9 55.5h.1M110.4 54.6l.8-.4-.4 .7zM111 55.5h.1M111 54.4l-1.1 1.1M112.1 54.4l-1.1 1.1M112.9 56h.1" fill="none" stroke="#00f" stroke-width=".17"/>
<path d="M107.6 54.8l1.8 1.2-1.8 1.2z" fill-rule="evenodd" fill="#00f"/>
<path d="M107.6 54.8l1.8 1.2-1.8 1.2z" fill="none" stroke="#00f" stroke-width=".17"/>
<path d="M111.5 54.6l.7-.4-.3 .7z" fill-rule="evenodd" fill="#00f"/>
<path d="M111.5 54.6l.7-.4-.3 .7z" fill="none" stroke="#00f" stroke-width=".17"/>
<path d="M110.4 54.6l.8-.4-.4 .7z" fill-rule="evenodd" fill="#00f"/>
<g fill="none" stroke="#00f" stroke-width=".17">
<path d="M109.9 55.5h.1M110.4 54.6l.8-.4-.4 .7zM111 55.5h.1M111 54.4l-1.1 1.1M112.1 54.4l-1.1 1.1M148.7 92.8h3.2M148.7 91.9h3.2M150.3 91.9h.1M150.3 92.8h.1M150.3 91.6v.3M150.3 92.8v.5M151.9 92.8h.1"/>
<path d="M151.9 91.9h.1"/>
</g>
<path d="M104.1 56h.1M104.1 56h1.7M112.9 56h1.8M114.7 56h.1M150.3 89.8h.1M150.3 95.1h.1M150.3 89.8v1.8M150.3 93.3v1.8" fill="none" stroke="#f00" stroke-width=".17"/>
<circle cx="50.7" cy="80.9" r=".32" fill="#f0f"/>
<circle cx="50.7" cy="80.9" r=".32" fill="none" stroke="#f0f" stroke-width=".17"/>
<circle cx="64.9" cy="80.9" r=".32" fill="#f0f"/>
<circle cx="64.9" cy="80.9" r=".32" fill="none" stroke="#f0f" stroke-width=".17"/>
<circle cx="50.7" cy="80.9" r=".32" fill="#f0f"/>
<circle cx="50.7" cy="80.9" r=".32" fill="none" stroke="#f0f" stroke-width=".17"/>
<circle cx="68.5" cy="80.9" r=".32" fill="#f0f"/>
<circle cx="68.5" cy="80.9" r=".32" fill="none" stroke="#f0f" stroke-width=".17"/>
<circle cx="50.7" cy="86.2" r=".32" fill="#f0f"/>
<circle cx="50.7" cy="86.2" r=".32" fill="none" stroke="#f0f" stroke-width=".17"/>
<circle cx="64.9" cy="86.2" r=".32" fill="#f0f"/>
<circle cx="64.9" cy="86.2" r=".32" fill="none" stroke="#f0f" stroke-width=".17"/>
<circle cx="64.9" cy="80.9" r=".32" fill="#f0f"/>
<circle cx="64.9" cy="80.9" r=".32" fill="none" stroke="#f0f" stroke-width=".17"/>
<circle cx="73.8" cy="80.9" r=".32" fill="#f0f"/>
<circle cx="73.8" cy="80.9" r=".32" fill="none" stroke="#f0f" stroke-width=".17"/>
<circle cx="114.7" cy="127.1" r=".32" fill="#f0f"/>
<circle cx="114.7" cy="127.1" r=".32" fill="none" stroke="#f0f" stroke-width=".17"/>
<circle cx="118.3" cy="118.2" r=".32" fill="#f0f"/>
<circle cx="118.3" cy="118.2" r=".32" fill="none" stroke="#f0f" stroke-width=".17"/>
<circle cx="96.9" cy="98.7" r=".32" fill="#f0f"/>
<circle cx="96.9" cy="98.7" r=".32" fill="none" stroke="#f0f" stroke-width=".17"/>
<circle cx="73.8" cy="95.1" r=".32" fill="#f0f"/>
<circle cx="73.8" cy="95.1" r=".32" fill="none" stroke="#f0f" stroke-width=".17"/>
<circle cx="68.5" cy="95.1" r=".32" fill="#f0f"/>
<circle cx="68.5" cy="95.1" r=".32" fill="none" stroke="#f0f" stroke-width=".17"/>
<circle cx="73.8" cy="77.3" r=".32" fill="#f0f"/>
<circle cx="73.8" cy="77.3" r=".32" fill="none" stroke="#f0f" stroke-width=".17"/>
<circle cx="73.8" cy="107.5" r=".32" fill="#f0f"/>
<circle cx="73.8" cy="107.5" r=".32" fill="none" stroke="#f0f" stroke-width=".17"/>
<circle cx="159.1" cy="127.1" r=".32" fill="#f0f"/>
<circle cx="159.1" cy="127.1" r=".32" fill="none" stroke="#f0f" stroke-width=".17"/>
<circle cx="128.9" cy="127.1" r=".32" fill="#f0f"/>
<circle cx="128.9" cy="127.1" r=".32" fill="none" stroke="#f0f" stroke-width=".17"/>
<circle cx="125.4" cy="116.4" r=".32" fill="#f0f"/>
<circle cx="125.4" cy="116.4" r=".32" fill="none" stroke="#f0f" stroke-width=".17"/>
<circle cx="136" cy="112.9" r=".32" fill="#f0f"/>
<circle cx="136" cy="112.9" r=".32" fill="none" stroke="#f0f" stroke-width=".17"/>
<circle cx="187.6" cy="109.3" r=".32" fill="#f0f"/>
<circle cx="187.6" cy="109.3" r=".32" fill="none" stroke="#f0f" stroke-width=".17"/>
<circle cx="162.7" cy="118.2" r=".32" fill="#f0f"/>
<circle cx="162.7" cy="118.2" r=".32" fill="none" stroke="#f0f" stroke-width=".17"/>
<circle cx="187.6" cy="120" r=".32" fill="#f0f"/>
<circle cx="187.6" cy="120" r=".32" fill="none" stroke="#f0f" stroke-width=".17"/>
<circle cx="189.4" cy="57.8" r=".32" fill="#f0f"/>
<circle cx="189.4" cy="57.8" r=".32" fill="none" stroke="#f0f" stroke-width=".17"/>
<circle cx="189.4" cy="68.4" r=".32" fill="#f0f"/>
<circle cx="189.4" cy="68.4" r=".32" fill="none" stroke="#f0f" stroke-width=".17"/>
<circle cx="176.9" cy="86.2" r=".32" fill="#f0f"/>
<circle cx="176.9" cy="86.2" r=".32" fill="none" stroke="#f0f" stroke-width=".17"/>
<circle cx="184" cy="57.8" r=".32" fill="#f0f"/>
<circle cx="184" cy="57.8" r=".32" fill="none" stroke="#f0f" stroke-width=".17"/>
<circle cx="111.1" cy="118.2" r=".32" fill="#f0f"/>
<circle cx="111.1" cy="118.2" r=".32" fill="none" stroke="#f0f" stroke-width=".17"/>
<circle cx="111.1" cy="127.1" r=".32" fill="#f0f"/>
<circle cx="111.1" cy="127.1" r=".32" fill="none" stroke="#f0f" stroke-width=".17"/>
<circle cx="205.4" cy="100.4" r=".32" fill="#f0f"/>
<circle cx="205.4" cy="100.4" r=".32" fill="none" stroke="#f0f" stroke-width=".17"/>
<circle cx="184" cy="73.8" r=".32" fill="#f0f"/>
<circle cx="184" cy="73.8" r=".32" fill="none" stroke="#f0f" stroke-width=".17"/>
<circle cx="184" cy="109.3" r=".32" fill="#f0f"/>
<circle cx="184" cy="109.3" r=".32" fill="none" stroke="#f0f" stroke-width=".17"/>
<circle cx="184" cy="104" r=".32" fill="#f0f"/>
<circle cx="184" cy="104" r=".32" fill="none" stroke="#f0f" stroke-width=".17"/>
<circle cx="162.7" cy="109.3" r=".32" fill="#f0f"/>
<circle cx="162.7" cy="109.3" r=".32" fill="none" stroke="#f0f" stroke-width=".17"/>
<circle cx="175.1" cy="86.2" r=".32" fill="#f0f"/>
<circle cx="175.1" cy="86.2" r=".32" fill="none" stroke="#f0f" stroke-width=".17"/>
<text font-size="2.1" fill="#ff0080" x="210.7" y="77.2">Optional</text>
<g font-size="1.7" fill="#800000">
<text x="185.8" y="69.2" transform="rotate(-90 185.8 69.2)">Imax=2A</text>
<text x="43.6" y="82.6">Imax=2A</text>
<text x="82.7" y="86.2">Imax=2A</text>
<text x="43.6" y="96.9">Imax=2A</text>
<text x="166.3" y="111.1">Imax=1.5A</text>
</g>
<g font-size="1.6" fill="#000080">
<text x="95.2" y="53.9">R21 1.5K</text>
<text x="105.8" y="53">D1</text>
<text x="194.7" y="54.8">J8</text>
<text x="78.3" y="61.9">C9</text>
<text x="82.7" y="62.8">0.47uF/50V</text>
<text x="141.4" y="62.8">C13</text>
<text x="155.6" y="63.7">J9</text>
<text x="177" y="64.6">C30</text>
<text x="194.7" y="64.6">J10</text>
<text x="132.5" y="68.1">CP2031</text>
<text x="134.3" y="66.3">U1</text>
<text x="141.4" y="66.3">1uF</text>
<text x="173.4" y="68.1">10uF/25V</text>
<text x="66.7" y="74.9">TP2</text>
<text x="79.2" y="76.1">C8</text>
<text x="82.7" y="77">22nF/50V</text>
<text x="50.7" y="80.6">68nF/50V</text>
<text x="55.2" y="82.9">C14</text>
<text x="78.3" y="80.6">C10</text>
<text x="82.7" y="80.6">0.01uF/50V</text>
<text x="187.6" y="78.8">Q1</text>
<text x="187.6" y="80.6">NCE2301E</text>
<text x="213.7" y="79.8">Q3</text>
<text x="44.5" y="89.1">L1</text>
<text x="50.7" y="85.9">68nF/50V</text>
<text x="55.2" y="88.2">C15</text>
<text x="65.8" y="87.7">2.2nF/50V</text>
<text x="69.4" y="84.3">C16</text>
<text x="169.8" y="89.5">R22</text>
<text x="41.5" y="91.6" transform="rotate(-90 41.5 91.6)">RX COIL</text>
<text x="50.7" y="91.2">47nF/50V</text>
<text x="55.2" y="93.6">C18</text>
<text x="78.3" y="94.8">C23</text>
<text x="81.8" y="93.9">0.01uF/50V</text>
<text x="150.3" y="91.2">C12</text>
<text x="150.3" y="94.8">1uF</text>
<text x="160.1" y="91.2">R9</text>
<text x="160.1" y="93.9">10K</text>
<text x="169.8" y="91.2">47K</text>
<text x="188.7" y="94.1">NCE2301E</text>
<text x="210.7" y="93">CSD75205W1015</text>
<text x="66.7" y="101.9">TP1</text>
<text x="188.7" y="96.2">Q2</text>
<text x="77.4" y="107.2">C25</text>
<text x="194.7" y="106.3">J6</text>
<text x="77.4" y="110.8">C24</text>
<text x="82.7" y="112.6">0.47uF/50V</text>
<text x="82.7" y="109">22nF/50V</text>
<text x="141.4" y="112.6">TP4</text>
<text x="95.2" y="117.9">TP3</text>
<text x="194.7" y="115.2">J7</text>
<text x="91.6" y="125">10uF/25V (Optional) 10uF/25V 10uF/25V</text>
<text x="100.5" y="121.5">C33</text>
<text x="107.6" y="121.5">C26</text>
<text x="114.7" y="121.5">C28</text>
<text x="123.6" y="121.5">C21</text>
<text x="123.6" y="125">10nF</text>
<text x="129.8" y="121.5">R6</text>
<text x="129.8" y="124.1">1.2K</text>
<text x="136.9" y="121.5">R8</text>
<text x="136.9" y="124.1">1.2K</text>
<text x="148.5" y="125">10uF/10V(Optional) 10uF/10V</text>
<text x="157.4" y="121.5">C27</text>
<text x="164.5" y="121.5">C29</text>
</g>
<g font-size="1.6" fill="#f00">
<text x="88.4" y="55.7">OUT</text>
<text x="115.1" y="56.3" transform="rotate(90 115.1 56.3)">N_WPG</text>
<text x="145.3" y="57.4">OUT</text>
<text x="179.1" y="57.4">AD</text>
<text x="93.7" y="62.8">CLAMP2</text>
<text x="91.9" y="77">COMM2</text>
<text x="91.9" y="80.6">BOOT2</text>
<text x="75.9" y="84.1">AC2</text>
<text x="145.1" y="87.7">REGN</text>
<text x="154.2" y="84.1">TS</text>
<text x="75.9" y="91.2">AC1</text>
<text x="91.9" y="94.8">BOOT1</text>
<text x="141.7" y="91.2">N_ADEN</text>
<text x="143.5" y="94.8">AD</text>
<text x="164.8" y="94.8">N_ADEN</text>
<text x="91.9" y="107.2">COMM1</text>
<text x="91.9" y="110.8">CLAMP1</text>
<text x="156" y="109">OUT</text>
<text x="117.9" y="116.1" transform="rotate(-90 117.9 116.1)">VRECT</text>
</g>
<g font-size="1.6">
<text x="192.6" y="57.4">1</text>
<text x="192.6" y="59.2">2</text>
<text x="110.8" y="67.2" transform="rotate(-90 110.8 67.2)">18</text>
<text x="114.3" y="67.2" transform="rotate(-90 114.3 67.2)">17</text>
<text x="117.9" y="67.2" transform="rotate(-90 117.9 67.2)">16</text>
<text x="121.5" y="67.2" transform="rotate(-90 121.5 67.2)">15</text>
<text x="125" y="67.2" transform="rotate(-90 125 67.2)">14</text>
<text x="128.6" y="67.2" transform="rotate(-90 128.6 67.2)">13</text>
<text x="153.5" y="66.3">1</text>
<text x="153.5" y="68.1">2</text>
<text x="192.6" y="68.1">1</text>
<text x="192.6" y="66.3">2</text>
<text x="201.4" y="66.1" transform="rotate(-90 201.4 66.1)">AD_IN</text>
<text x="101" y="77">19</text>
<text x="137.3" y="77">12</text>
<text x="43.2" y="83.2" transform="rotate(-90 43.2 83.2)">1</text>
<text x="68.1" y="81.2" transform="rotate(-90 68.1 81.2)">1</text>
<text x="101" y="80.5">20</text>
<text x="137.3" y="80.5">11</text>
<text x="210.4" y="82.3">1</text>
<text x="220.8" y="82.3">6</text>
<text x="66.7" y="89.6">C0603</text>
<text x="101" y="84.1">21</text>
<text x="101" y="87.6">22</text>
<text x="137.3" y="87.6">9</text>
<text x="137.3" y="84.1">10</text>
<text x="210.4" y="85.9">2</text>
<text x="210.4" y="89.4">3</text>
<text x="220.8" y="89.4">4</text>
<text x="220.8" y="85.9">5</text>
<text x="43.2" y="93.7" transform="rotate(-90 43.2 93.7)">2</text>
<text x="68.1" y="95.7" transform="rotate(-90 68.1 95.7)">1</text>
<text x="101" y="91.2">23</text>
<text x="101" y="94.7">24</text>
<text x="137.3" y="94.7">7</text>
<text x="137.3" y="91.2">8</text>
<text x="101" y="98.3">25</text>
<text x="110.8" y="104.4" transform="rotate(-90 110.8 104.4)">1</text>
<text x="114.3" y="104.4" transform="rotate(-90 114.3 104.4)">2</text>
<text x="117.9" y="104.4" transform="rotate(-90 117.9 104.4)">3</text>
<text x="121.5" y="104.4" transform="rotate(-90 121.5 104.4)">4</text>
<text x="125" y="104.4" transform="rotate(-90 125 104.4)">5</text>
<text x="128.6" y="104.4" transform="rotate(-90 128.6 104.4)">6</text>
<text x="135.7" y="112.5">1</text>
<text x="192.6" y="109">1</text>
<text x="192.6" y="110.7">2</text>
<text x="103.5" y="117.9">1</text>
<text x="192.6" y="119.6">1</text>
<text x="192.6" y="117.9">2</text>
<text x="201.4" y="115" transform="rotate(-90 201.4 115)">VOUT</text>
<text x="229.1" y="196">Title</text>
<text x="236.2" y="197.7">&lt;Title&gt;</text>
<text x="229.1" y="201.3">Size</text>
<text x="230.8" y="203.1">A3</text>
<text x="236.2" y="201.3">Document Number</text>
<text x="236.2" y="203.1">&lt;Doc&gt;</text>
<text x="287.7" y="201.3">Rev</text>
<text x="289.5" y="203.1">&lt;RevCode&gt;</text>
<text x="229.1" y="206.6">Date:</text>
<text x="238.3" y="206.6">Thursday, July 20, 2017</text>
<text x="264.6" y="206.6">Sheet</text>
<text x="273.5" y="206.6">2</text>
<text x="278.8" y="206.6">of</text>
<text x="284.2" y="206.6">2</text>
</g>
<g font-size="1.6" fill="#004080">
<text x="129.7" y="71.7" transform="rotate(-90 129.7 71.7)">NC</text>
<text x="111.9" y="75.9" transform="rotate(-90 111.9 75.9)">CLAMP2</text>
<text x="115.5" y="75.3" transform="rotate(-90 115.5 75.3)">N_WPG</text>
<text x="119" y="72.5" transform="rotate(-90 119 72.5)">SCL</text>
<text x="122.6" y="72.7" transform="rotate(-90 122.6 72.7)">SDA</text>
<text x="126.2" y="74.6" transform="rotate(-90 126.2 74.6)">VDD18</text>
<text x="104.9" y="78.1">COMM2</text>
<text x="104.9" y="81.6">BOOT2</text>
<text x="126.2" y="78.1">CHG_CPMT</text>
<text x="131.6" y="81.6">GND</text>
<text x="213.4" y="83.4">D2 G2</text>
<text x="104.9" y="85.2">AC2</text>
<text x="104.9" y="88.7">PGND</text>
<text x="130.6" y="88.7">REGN</text>
<text x="133.1" y="85.2">TS</text>
<text x="213.4" y="87">S</text>
<text x="217.7" y="87">S</text>
<text x="104.9" y="92.3">AC1</text>
<text x="104.9" y="95.8">BOOT1</text>
<text x="128.7" y="92.3">N_ADEN</text>
<text x="133" y="95.8">AD</text>
<text x="213.4" y="90.5">G1</text>
<text x="216.7" y="90.5">D1</text>
<text x="104.9" y="99.4">EPAD</text>
<text x="111.9" y="101.3" transform="rotate(-90 111.9 101.3)">COMM1</text>
<text x="115.5" y="101.3" transform="rotate(-90 115.5 101.3)">CLAMP1</text>
<text x="119" y="101.3" transform="rotate(-90 119 101.3)">RECT</text>
<text x="122.6" y="101.3" transform="rotate(-90 122.6 101.3)">OUT</text>
<text x="126.2" y="101.3" transform="rotate(-90 126.2 101.3)">FOD</text>
<text x="129.7" y="101.3" transform="rotate(-90 129.7 101.3)">ILIM</text>
</g>
<g font-size=".6">
<text x="30.1" y=".7">5</text>
<text x="88.6" y=".7">4</text>
<text x="147" y=".7">3</text>
<text x="205.4" y=".7">2</text>
<text x="263.8" y=".7">1</text>
<text x=".3" y="27.2">D</text>
<text x="293.3" y="27.2">D</text>
<text x=".3" y="78.7">C</text>
<text x="293.3" y="78.7">C</text>
<text x=".3" y="130.3">B</text>
<text x="293.3" y="130.3">B</text>
<text x=".3" y="181.8">A</text>
<text x="293.3" y="181.8">A</text>
<text x="30.1" y="207.7">5</text>
<text x="88.6" y="207.7">4</text>
<text x="147" y="207.7">3</text>
<text x="205.4" y="207.7">2</text>
<text x="263.8" y="207.7">1</text>
</g>
</svg>
